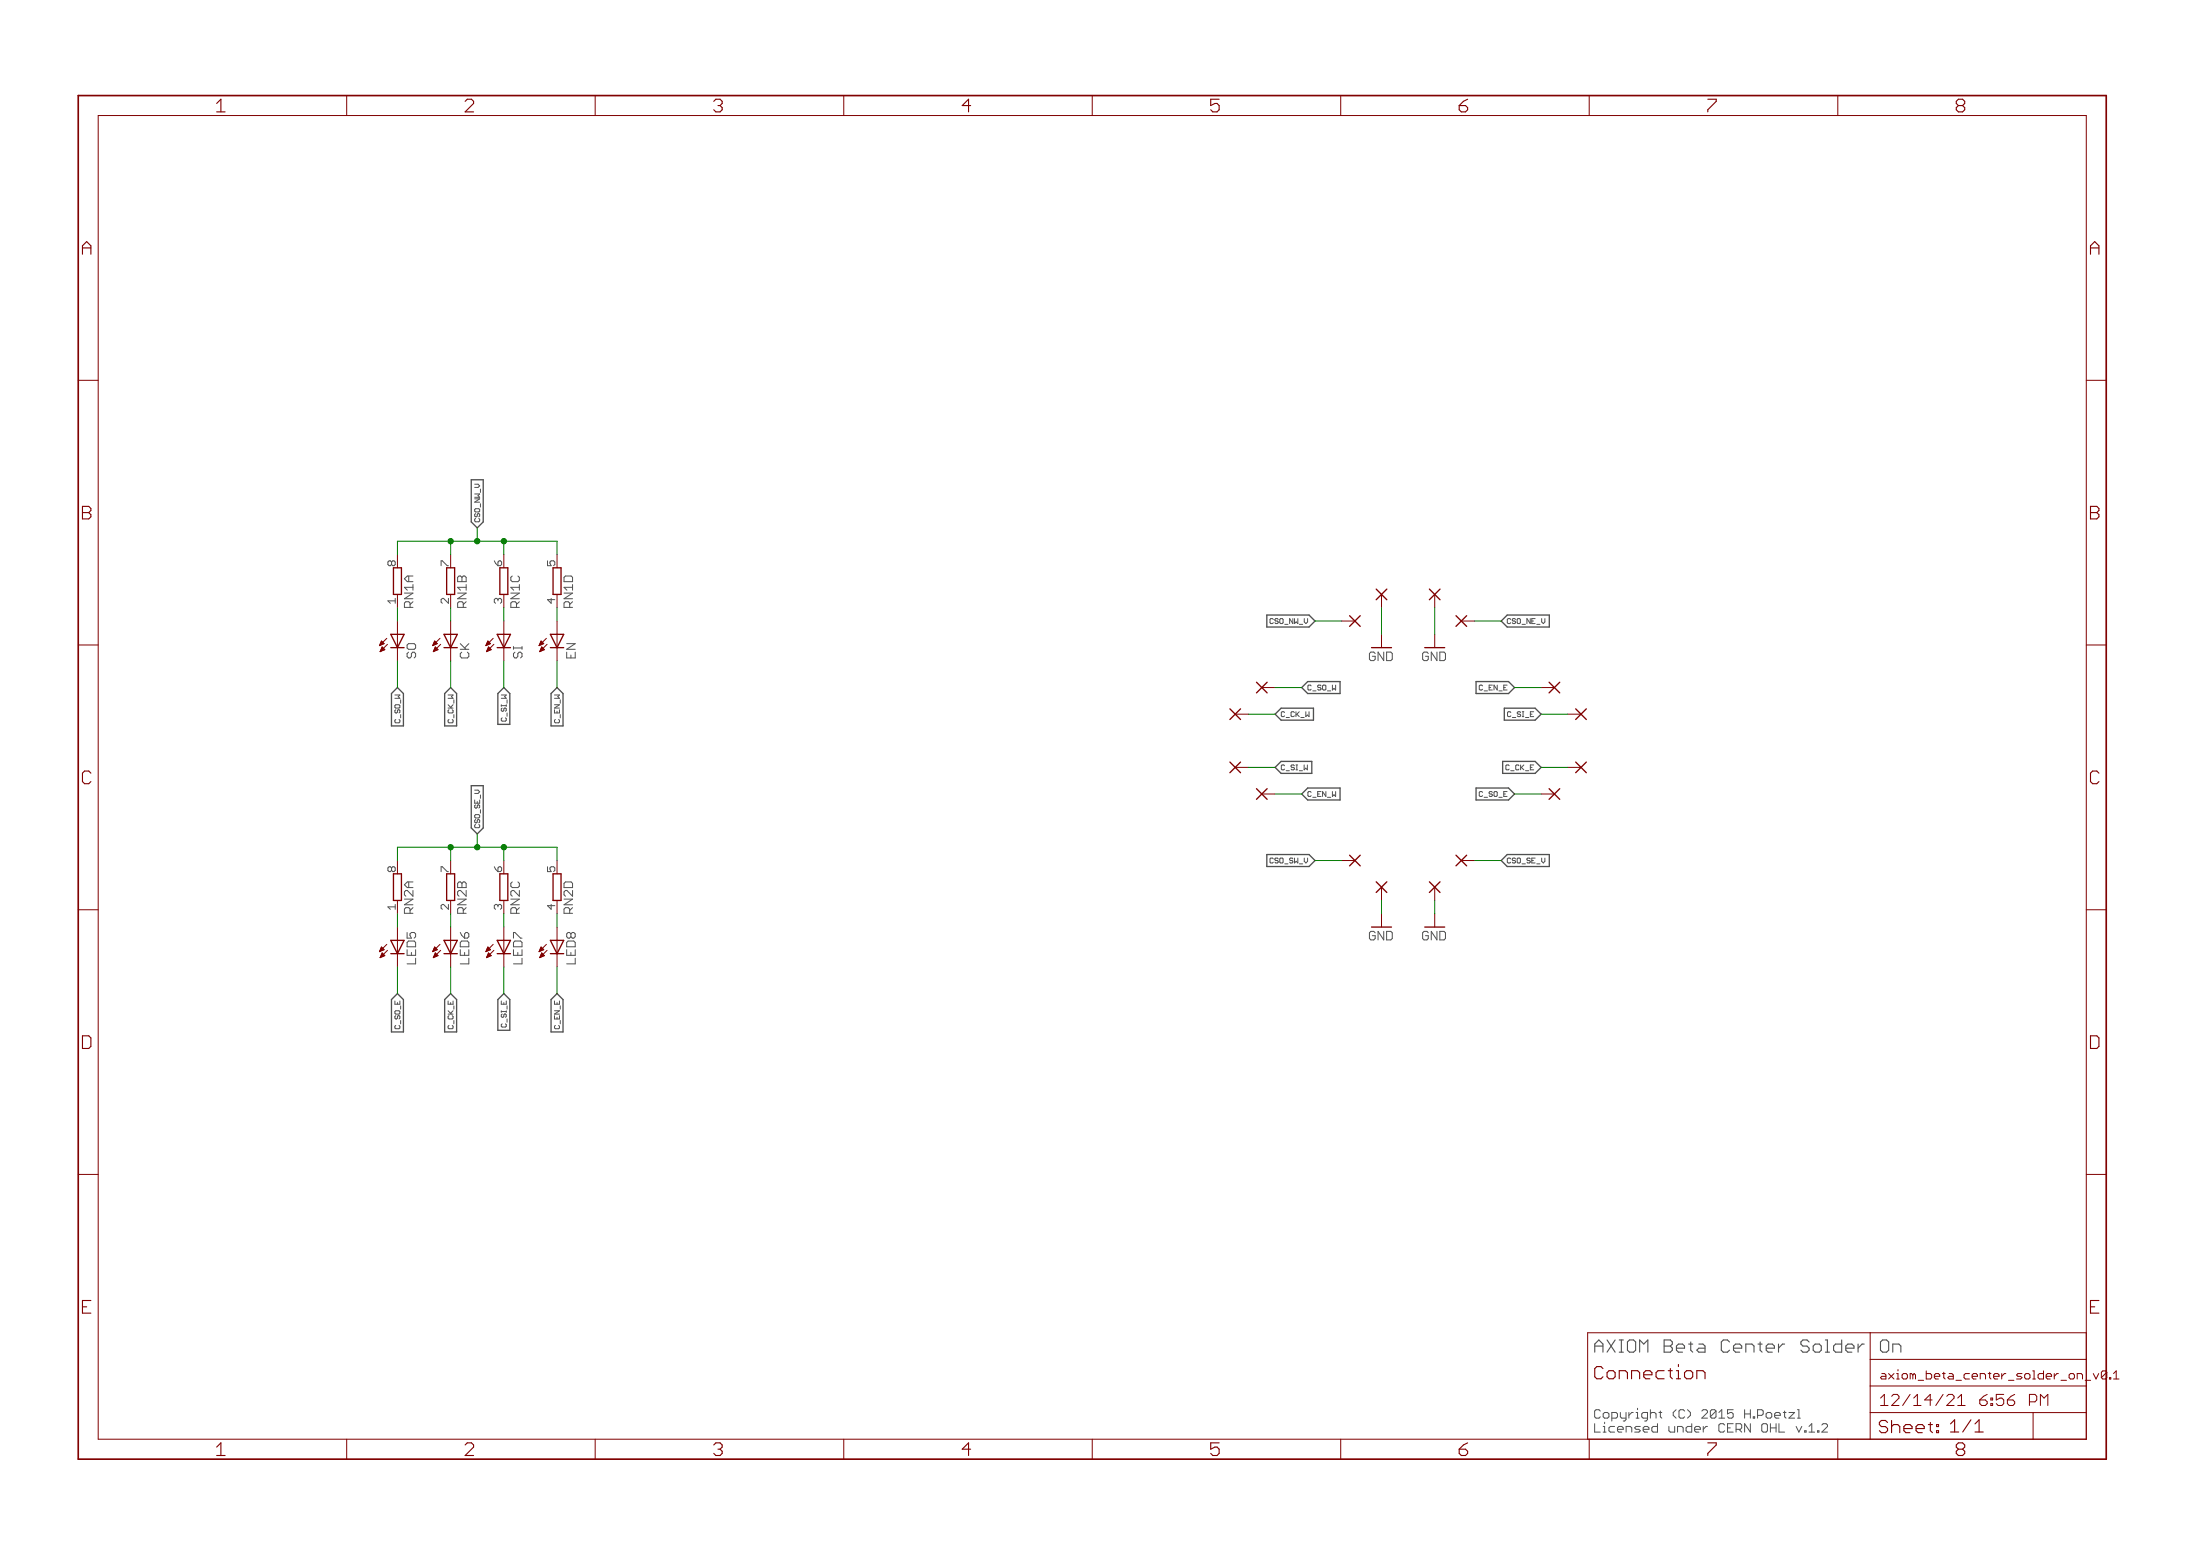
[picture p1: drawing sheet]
<svg xmlns="http://www.w3.org/2000/svg" width="420mm" height="297mm" viewBox="0 0 420 297" stroke-linecap="round" stroke-linejoin="round" font-family="sans-serif">
<path d="M243 118.1h-.3l-.2 .2v.6l.2 .1h.3M295 118.1v.6l-.3 .3M75.4 137.8l.2 .2h.6l.2-.2M85.6 137.8l.1 .2h.7l.1-.2M105.9 137.8l.2 .2h.6l.1-.2M243 163.8h-.3l-.2 .2v.6l.2 .1h.3M295 163.8v.6l-.3 .3M75.4 196.2l.2 .2h.6l.2-.2M85.6 196.2l.1 .2h.7l.1-.2M105.9 196.2l.2 .2h.6l.1-.2M348.2 271.8h.5l.3 .2v.3l-1.1 1.1h1.1" fill="none" stroke="#505050" stroke-width=".19"/>
<g fill="none" stroke="#505050" stroke-width=".25">
<path d="M90 91.6h2.3v8l-1.2 1.2-1.1-1.2zM241.9 117.4h8.1l1.1 1.2-1.1 1.1h-8.1zM286.7 118.6l1.1-1.2h8.1v2.3h-8.1zM74.8 132.4l1.1-1.1 1.1 1.1v6.2h-2.2zM86.1 131.3l1.1 1.1v6.2h-2.3v-6.2zM96.2 131.3l1.2 1.1v5.9h-2.3v-5.9zM105.2 132.4l1.2-1.1 1.1 1.1v6.2h-2.3zM243.5 136.3l1.2-1.1h6.1v2.3h-6.1zM248.6 131.3l1.1-1.2h6.2v2.3h-6.2zM281.9 130.1h6.2l1.1 1.2-1.1 1.1h-6.2zM287.3 135.2h5.9l1.1 1.1-1.1 1.2h-5.9zM90 150h2.3v8.1l-1.2 1.1-1.1-1.1z"/>
<path d="M243.5 146.5l1.2-1.1h5.8v2.2h-5.8zM249.7 150.4h6.2v2.3h-6.2l-1.1-1.1zM281.9 150.4h6.2l1.1 1.2-1.1 1.1h-6.2zM287 145.4h6.2l1.1 1.1-1.1 1.1h-6.2zM241.9 163.1h8.1l1.1 1.2-1.1 1.1h-8.1zM286.7 164.3l1.1-1.2h8.1v2.3h-8.1zM74.8 190.8l1.1-1.1 1.1 1.1v6.2h-2.2zM84.9 190.8l1.2-1.1 1.1 1.1v6.2h-2.3zM95.1 190.8l1.1-1.1 1.2 1.1v5.9h-2.3zM105.2 190.8l1.2-1.1 1.1 1.1v6.2h-2.3z"/>
</g>
<g fill="none" stroke="#800000" stroke-width=".19">
<path d="M66.2 18.2v3.9M113.7 18.2v3.9M161.1 18.2v3.9M208.6 18.2v3.9M256.1 18.2v3.9M303.5 18.2v3.9M351 18.2v3.9M18.8 22.1h379.6v252.6h-379.6zM14.9 72.6h3.9M398.4 72.6h3.9M75.9 105.9v2.5M75.9 113.5v2.5"/>
<path d="M75.9 118.6v7.6M86.1 105.9v2.5M86.1 113.5v2.5M86.1 118.6v7.6M96.2 105.9v2.5M96.2 113.5v2.5M96.2 118.6v7.6M106.4 105.9v2.5M106.4 113.5v2.5M106.4 118.6v7.6M256.2 118.6h2.6M263.8 113.5v2.5"/>
<path d="M274 113.5v2.5M279.1 118.6h2.5M14.9 123.1h3.9M72.5 123.2h.1M72.6 123.1h.3M72.6 122.9h.6M72.6 124.4h.1M72.6 122.8h.7M72.6 124.3h.3M72.7 122.7h.5M72.7 124.1h.5M72.7 122.6h.4"/>
<path d="M72.7 124h.8M72.8 122.5h.1M72.8 123.9h.6M72.9 122.4l.5 .5-.9 .4zM72.9 123.8h.4M72.9 123.7h.2M73 123.5h.1M73 123.5l.5 .5-.9 .4zM73.9 121.9l-1.4 1.4M74 123l-1.4 1.4M82.7 123.2h.1M82.7 123.1h.4"/>
<path d="M82.8 122.9h.6M82.8 124.4h.1M82.8 122.8h.7M82.8 124.3h.3M82.9 122.7h.4M82.9 124.1h.4M82.9 122.6h.3M82.9 124h.7M83 122.5h.1M83 123.9h.5M83 123.8h.4M83 122.4l.5 .5-.9 .4z"/>
<path d="M83.1 123.7h.2M83.1 123.5h.1M83.1 123.5l.6 .5-.9 .4zM84 121.9l-1.4 1.4M84.2 123l-1.4 1.4M92.8 123.2h.2M92.9 123.1h.3M92.9 122.9h.6M92.9 124.4h.1M93 122.8h.6M93 124.3h.2M93 122.7h.5"/>
<path d="M93 124.1h.5M93.1 122.6h.3M93.1 124h.7M93.1 122.5h.2M93.1 123.9h.6M93.2 123.8h.4M93.2 122.4l.5 .5-.9 .4zM93.2 123.7h.3M93.3 123.5h.1M93.3 123.5l.5 .5-.9 .4zM94.2 121.9l-1.4 1.4M94.3 123l-1.4 1.4"/>
<path d="M103 123.2h.1M103 123.1h.4M103.1 122.9h.6M103.1 124.4h.1M103.1 122.8h.7M103.1 124.3h.3M103.2 122.7h.5M103.2 124.1h.5M103.2 122.6h.3M103.2 124h.7M103.3 123.9h.5M103.3 122.5h.1"/>
<path d="M103.3 123.8h.4M103.3 122.4l.5 .5-.8 .4zM103.4 123.7h.2M103.4 123.5h.1M103.5 123.5l.5 .5-.9 .4zM104.4 121.9l-1.4 1.4M104.5 123l-1.4 1.4M235.9 136.3h2.5M241 131.3h2.5M263.8 121.1v2.5M274 121.1v2.5M294.3 131.3h2.6"/>
<path d="M299.4 136.3h2.5M398.4 123.1h3.9M235.9 146.5h2.5M241 151.6h2.5M294.3 151.6h2.6M299.4 146.5h2.5M14.9 173.7h3.9M75.9 164.3v2.5M75.9 171.9v2.5M75.9 177v7.6M86.1 164.3v2.5M86.1 171.9v2.5"/>
<path d="M86.1 177v7.6M96.2 164.3v2.5M96.2 171.9v2.5M96.2 177v7.6M106.4 164.3v2.5M106.4 171.9v2.5M106.4 177v7.6M256.2 164.3h2.6M263.8 169.4v2.5M263.8 174.4v2.6M274 169.4v2.5M274 174.4v2.6"/>
<path d="M279.1 164.3h2.5M398.4 173.7h3.9M72.5 181.6h.2M72.6 181.4h.4M72.6 182.8h.1M72.6 181.3h.7M72.7 181.2h.6M72.7 182.6h.3M72.7 181.1h.5M72.7 182.5h.5M72.8 181h.2M72.8 182.4h.7"/>
<path d="M72.8 180.8h.1M72.8 182.3h.5M72.9 180.8l.5 .5-.9 .4zM72.9 182.2h.3M72.9 182.1h.2M73 181.9l-.4 .9M73 181.9l.5 .5M73 181.9h.1M73.5 182.4l-.9 .4M73.9 180.3l-1.4 1.4M74 181.4l-1.4 1.4M82.7 181.6h.2"/>
<path d="M82.7 181.4h.4M82.8 182.8h.1M82.8 181.3h.6M82.8 181.2h.6M82.8 182.6h.3M82.9 181.1h.4M82.9 182.5h.5M82.9 181h.3M82.9 182.4h.7M83 180.8h.1M83 182.3h.5M83 180.8l.5 .5-.9 .4z"/>
<path d="M83 182.2h.4M83.1 182.1h.2M83.1 181.9h.1M83.1 181.9l-.3 .9M83.1 181.9l.6 .5M83.7 182.4l-.9 .4M84 180.3l-1.4 1.4M84.2 181.4l-1.4 1.4M92.8 181.6h.2M92.9 181.4h.4M92.9 181.3h.7M92.9 182.8h.1"/>
<path d="M93 181.2h.6M93 182.6h.3M93 181.1h.5M93 182.5h.6M93.1 181h.2M93.1 182.4h.7M93.1 180.8h.1M93.1 182.3h.6M93.2 180.8l.5 .5-.9 .4zM93.2 182.2h.3M93.2 182.1h.2M93.3 181.9h.1"/>
<path d="M93.3 181.9l-.4 .9M93.3 181.9l.5 .5-.9 .4M94.2 180.3l-1.4 1.4M94.3 181.4l-1.4 1.4M103 181.6h.2M103 181.4h.5M103.1 181.3h.6M103.1 182.8h.1M103.1 181.2h.7M103.1 182.6h.3M103.2 181.1h.4M103.2 182.5h.5"/>
<path d="M103.3 181h.2M103.3 182.4h.6M103.3 180.8h.1M103.3 182.3h.5M103.3 182.2h.4M103.3 180.8l.5 .5-.8 .4zM103.4 182.1h.2M103.4 181.9h.1M103.5 181.9l-.4 .9M103.5 181.9l.5 .5-.9 .4M104.4 180.3l-1.4 1.4M104.5 181.4l-1.4 1.4"/>
<path d="M14.9 224.2h3.9M398.4 224.2h3.9M398.4 254.4h-95.2v20.3M398.4 259.5h-41.2v15.2M66.2 274.7v3.9M113.7 274.7v3.9M161.1 274.7v3.9M208.6 274.7v3.9M256.1 274.7v3.9M303.5 274.7v3.9M351 274.7v3.9M357.2 269.7h41.2"/>
<path d="M357.2 264.6h41.2M388.3 269.7v5"/>
</g>
<path d="M14.9 18.2h387.4v260.4h-387.4z" fill="none" stroke="#800000" stroke-width=".32"/>
<g fill="none" stroke="#800000" stroke-width=".25">
<path d="M75.1 108.4h1.6v5.1h-1.6zM85.3 108.4h1.5v5.1h-1.5zM95.5 108.4h1.5v5.1h-1.5zM105.6 108.4h1.5v5.1h-1.5zM257.7 117.5l2.1 2.1M259.8 117.5l-2.1 2.1M262.8 112.5l2.1 2M264.9 112.5l-2.1 2M273 112.5l2 2M275 112.5l-2 2M278.1 117.5l2 2.1M280.1 117.5l-2 2.1"/>
<path d="M74.6 121.1h2.6l-1.3 2.5zM74.6 123.6h2.6M84.8 123.6h2.5M84.8 121.1h2.5l-1.2 2.5zM95 123.6h2.5M95 121.1h2.5l-1.3 2.5zM105.1 123.6h2.6M105.1 121.1h2.6l-1.3 2.5zM234.9 135.3l2 2.1M236.9 135.3l-2 2.1M240 130.2l2 2.1M242 130.2l-2 2.1"/>
<path d="M295.8 130.2l2.1 2.1M297.9 130.2l-2.1 2.1M300.9 135.3l2.1 2.1M303 135.3l-2.1 2.1M234.9 145.5l2 2M236.9 145.5l-2 2M240 150.6l2 2M242 150.6l-2 2M295.8 150.6l2.1 2M297.9 150.6l-2.1 2M300.9 145.5l2.1 2M303 145.5l-2.1 2"/>
<path d="M74.6 179.5h2.6l-1.3 2.6zM75.1 166.8h1.6v5.1h-1.6zM84.8 179.5h2.5l-1.2 2.6zM85.3 166.8h1.5v5.1h-1.5zM95 179.5h2.5l-1.3 2.6zM95.5 166.8h1.5v5.1h-1.5zM105.1 179.5h2.6l-1.3 2.6zM105.6 166.8h1.5v5.1h-1.5zM257.7 163.3l2.1 2M259.8 163.3l-2.1 2M262.8 168.3l2.1 2.1M264.9 168.3l-2.1 2.1"/>
<path d="M273 168.3l2 2.1M275 168.3l-2 2.1M278.1 163.3l2 2M280.1 163.3l-2 2M74.6 182.1h2.6M84.8 182.1h2.5M95 182.1h2.5M105.1 182.1h2.6"/>
</g>
<g fill="none" stroke="#008000" stroke-width=".19">
<path d="M75.9 105.9v-2.6h30.5v2.6M75.9 116v2.6M86.1 103.3v2.6M86.1 116v2.6M91.1 100.8v2.5M96.2 103.3v2.6M96.2 116v2.6M106.4 116v2.6M251.1 118.6h5.1M263.8 116v5.1M274 116v5.1M281.6 118.6h5.1"/>
<path d="M75.9 126.2v5.1M86.1 126.2v5.1M96.2 126.2v5.1M106.4 126.2v5.1M238.4 136.3h5.1M243.5 131.3h5.1M289.2 131.3h5.1M294.3 136.3h5.1M91.1 159.2v2.5M238.4 146.5h5.1M243.5 151.6h5.1M289.2 151.6h5.1"/>
<path d="M294.3 146.5h5.1M75.9 164.3v-2.6h30.5v2.6M75.9 174.4v2.6M86.1 161.7v2.6M86.1 174.4v2.6M96.2 161.7v2.6M96.2 174.4v2.6M106.4 174.4v2.6M251.1 164.3h5.1M263.8 171.9v2.5M274 171.9v2.5M281.6 164.3h5.1"/>
<path d="M75.9 184.6v5.1M86.1 184.6v5.1M96.2 184.6v5.1M106.4 184.6v5.1"/>
</g>
<g fill="#008000" stroke="#008000" stroke-width=".19">
<circle cx="86.1" cy="103.3" r=".51"/>
<circle cx="96.2" cy="103.3" r=".51"/>
<circle cx="91.1" cy="103.3" r=".51"/>
<circle cx="86.1" cy="161.7" r=".51"/>
<circle cx="96.2" cy="161.7" r=".51"/>
<circle cx="91.1" cy="161.7" r=".51"/>
</g>
<g font-size="3.7" fill="#800000">
<text x="41.3" y="21.4">1</text>
<text x="88.7" y="21.4">2</text>
<text x="136.2" y="21.4">3</text>
<text x="183.7" y="21.4">4</text>
<text x="231.1" y="21.4">5</text>
<text x="278.6" y="21.4">6</text>
<text x="326" y="21.4">7</text>
<text x="373.5" y="21.4">8</text>
<text x="15.6" y="48.6">A</text>
<text x="399.1" y="48.6">A</text>
<text x="15.6" y="99.2">B</text>
<text x="399.1" y="99.2">B</text>
<text x="15.6" y="149.7">C</text>
<text x="399.1" y="149.7">C</text>
<text x="15.6" y="200.2">D</text>
<text x="399.1" y="200.2">D</text>
<text x="15.6" y="250.8">E</text>
<text x="399.1" y="250.8">E</text>
<text x="41.3" y="277.9">1</text>
<text x="88.7" y="277.9">2</text>
<text x="136.2" y="277.9">3</text>
<text x="183.7" y="277.9">4</text>
<text x="231.1" y="277.9">5</text>
<text x="278.6" y="277.9">6</text>
<text x="326" y="277.9">7</text>
<text x="373.5" y="277.9">8</text>
</g>
<g font-size="3.6" fill="#800000">
<text x="304.4" y="258.2">AXIOM Beta Center Solder</text>
<text x="304.4" y="263.3">Connection</text>
<text x="358.7" y="273.6">Sheet: 1/1</text>
</g>
<text font-size="3.6" fill="#505050" x="358.3" y="258.2">On</text>
<g font-size="3.2" fill="#800000">
<text x="359" y="268.4">12/14/21</text>
<text x="376.5" y="268.4">6:56 PM</text>
</g>
<g font-size="2.5" fill="#505050">
<text x="78.8" y="116" transform="rotate(-90 78.8 116)">RN1A</text>
<text x="89" y="116" transform="rotate(-90 89 116)">RN1B</text>
<text x="99.2" y="116" transform="rotate(-90 99.2 116)">RN1C</text>
<text x="109.3" y="116" transform="rotate(-90 109.3 116)">RN1D</text>
<text x="79.3" y="125.7" transform="rotate(-90 79.3 125.7)">SO</text>
<text x="89.5" y="125.7" transform="rotate(-90 89.5 125.7)">CK</text>
<text x="99.7" y="125.7" transform="rotate(-90 99.7 125.7)">SI</text>
<text x="109.8" y="125.7" transform="rotate(-90 109.8 125.7)">EN</text>
<text x="78.8" y="174.4" transform="rotate(-90 78.8 174.4)">RN2A</text>
<text x="89" y="174.4" transform="rotate(-90 89 174.4)">RN2B</text>
<text x="99.2" y="174.4" transform="rotate(-90 99.2 174.4)">RN2C</text>
<text x="109.3" y="174.4" transform="rotate(-90 109.3 174.4)">RN2D</text>
<text x="79.3" y="184.1" transform="rotate(-90 79.3 184.1)">LED5</text>
<text x="89.5" y="184.1" transform="rotate(-90 89.5 184.1)">LED6</text>
<text x="99.7" y="184.1" transform="rotate(-90 99.7 184.1)">LED7</text>
<text x="109.8" y="184.1" transform="rotate(-90 109.8 184.1)">LED8</text>
<text x="304.4" y="270.8">Copyright (C) 2015 H.Poetzl</text>
<text x="304.4" y="273.5">Licensed under CERN OHL v.1.2</text>
</g>
<g font-size="2.5" fill="#800000">
<text x="261.8" y="126.2">GND</text>
<text x="271.9" y="126.2">GND</text>
<text x="261.8" y="179.5">GND</text>
<text x="271.9" y="179.5">GND</text>
</g>
<g font-size="2.3" fill="#800000">
<text x="359" y="263.3">axiom_beta_center_solder_on_</text>
<text x="398.7" y="263.3">v0.</text>
<text x="402.9" y="263.3">1</text>
</g>
<g font-size="2.1" fill="#505050">
<text x="75.4" y="108" transform="rotate(-90 75.4 108)">8</text>
<text x="85.6" y="108" transform="rotate(-90 85.6 108)">7</text>
<text x="95.8" y="108" transform="rotate(-90 95.8 108)">6</text>
<text x="105.9" y="108" transform="rotate(-90 105.9 108)">5</text>
<text x="75.4" y="115.1" transform="rotate(-90 75.4 115.1)">1</text>
<text x="85.6" y="115.1" transform="rotate(-90 85.6 115.1)">2</text>
<text x="95.8" y="115.1" transform="rotate(-90 95.8 115.1)">3</text>
<text x="105.9" y="115.1" transform="rotate(-90 105.9 115.1)">4</text>
<text x="75.4" y="166.5" transform="rotate(-90 75.4 166.5)">8</text>
<text x="85.6" y="166.5" transform="rotate(-90 85.6 166.5)">7</text>
<text x="95.8" y="166.5" transform="rotate(-90 95.8 166.5)">6</text>
<text x="105.9" y="166.5" transform="rotate(-90 105.9 166.5)">5</text>
<text x="75.4" y="173.5" transform="rotate(-90 75.4 173.5)">1</text>
<text x="85.6" y="173.5" transform="rotate(-90 85.6 173.5)">2</text>
<text x="95.8" y="173.5" transform="rotate(-90 95.8 173.5)">3</text>
<text x="105.9" y="173.5" transform="rotate(-90 105.9 173.5)">4</text>
</g>
<g font-size="1.4" fill="#505050">
<text x="91.5" y="99.6" transform="rotate(-90 91.5 99.6)">CSO_NW_V</text>
<text x="243.1" y="119.1">CSO_NW_V</text>
<text x="287.7" y="119.1">CSO_NE_V</text>
<text x="249.6" y="131.8">C_SO_W</text>
<text x="282.9" y="131.8">C_EN_E</text>
<text x="76.3" y="137.5" transform="rotate(-90 76.3 137.5)">C_SO_W</text>
<text x="86.5" y="137.5" transform="rotate(-90 86.5 137.5)">C_CK_W</text>
<text x="96.6" y="137.5" transform="rotate(-90 96.6 137.5)">C_SI_W</text>
<text x="106.8" y="137.5" transform="rotate(-90 106.8 137.5)">C_EN_W</text>
<text x="244.6" y="136.8">C_CK_W</text>
<text x="288" y="136.8">C_SI_E</text>
<text x="244.6" y="147">C_SI_W</text>
<text x="288" y="147">C_CK_E</text>
<text x="249.6" y="152.1">C_EN_W</text>
<text x="282.9" y="152.1">C_SO_E</text>
<text x="91.5" y="158.1" transform="rotate(-90 91.5 158.1)">CSO_SE_V</text>
<text x="243.1" y="164.8">CSO_SW_V</text>
<text x="287.7" y="164.8">CSO_SE_V</text>
<text x="76.3" y="195.9" transform="rotate(-90 76.3 195.9)">C_SO_E</text>
<text x="86.5" y="195.9" transform="rotate(-90 86.5 195.9)">C_CK_E</text>
<text x="96.6" y="195.9" transform="rotate(-90 96.6 195.9)">C_SI_E</text>
<text x="106.8" y="195.9" transform="rotate(-90 106.8 195.9)">C_EN_E</text>
</g>
</svg>
